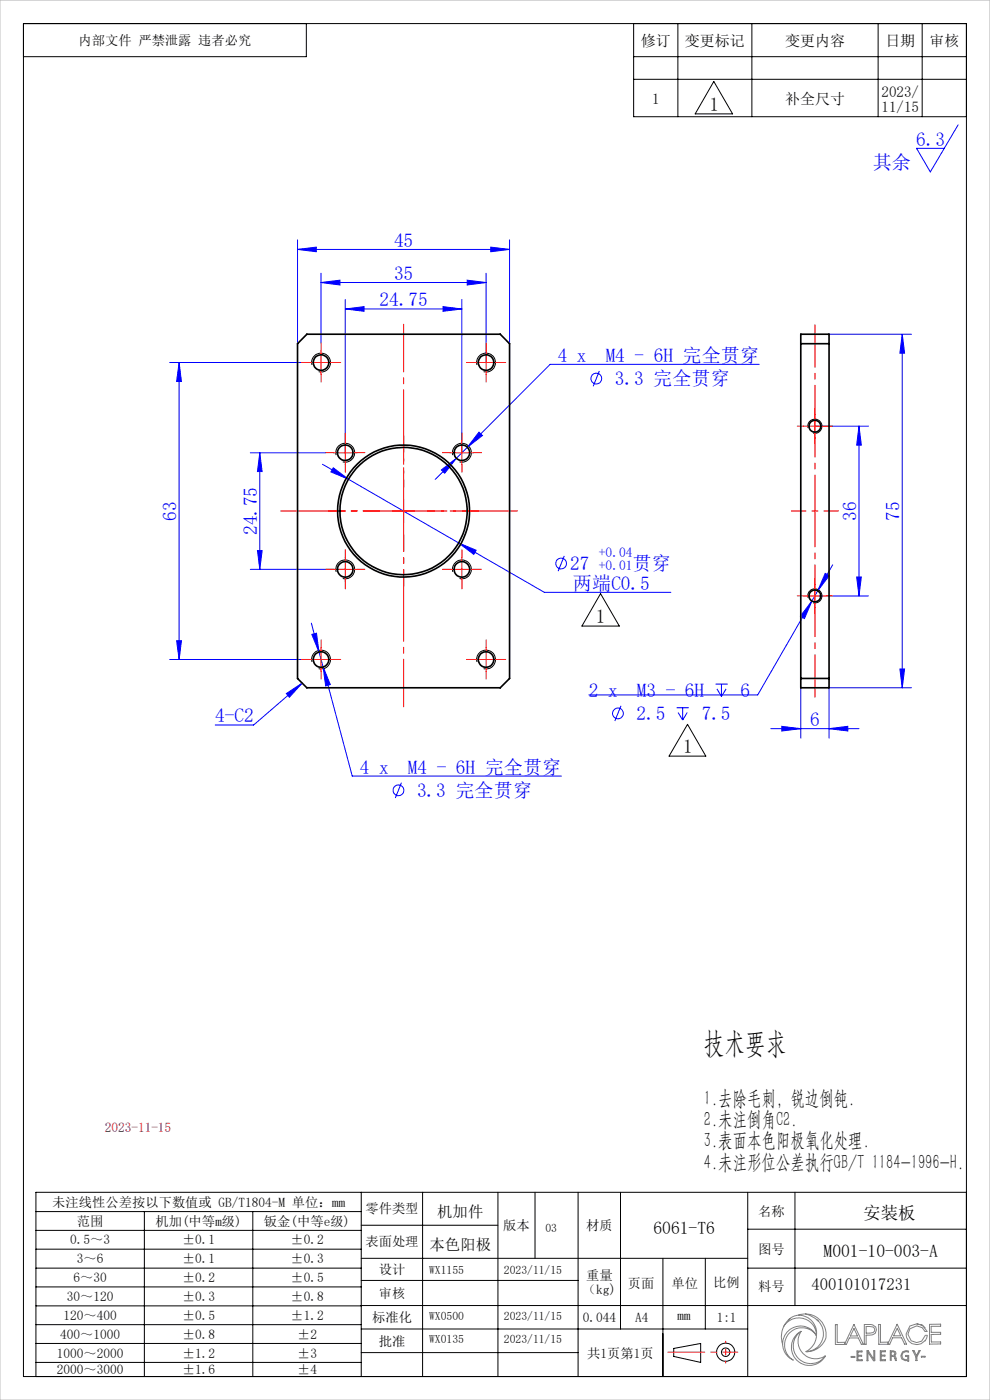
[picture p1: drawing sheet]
<svg xmlns="http://www.w3.org/2000/svg" width="210mm" height="297mm" viewBox="0 0 210 297" stroke-linecap="round" stroke-linejoin="round" font-family="sans-serif">
<g fill="none" stroke="#00f" stroke-width=".21">
<path d="M203.2 26.5l-5.9 10-2.9-5h5.9M63.1 52.9l4-.5v1zM63.1 50.9v22M63.1 52.9h45M68.1 59.9l4-.5v1.1zM68.1 58v14.8M68.1 59.9h35M99.1 59.4l4 .5-4 .6zM103.1 58v18.9M104.1 52.4l4 .5-4 .5zM108.1 50.9v22M36 76.9h32.1"/>
<path d="M38 76.9l.5 4h-1zM38 76.9v63M73.2 65.5l4-.5v1zM73.2 63.5v32.6M73.2 65.5h24.8M94 65l4 .5-4 .5zM98 63.5v32.6M127.1 78.7l-1.3 3.2M161 77.3h-44.3l-24.4 24.4M175.9 70.9h17.5M191.4 70.9l.5 4h-1zM191.4 70.9v75"/>
<path d="M53.1 96.1h16M55.1 96.1l.5 3.9h-1zM55.1 96.1v24.7M68.4 98.5l28.9 16.7M70.7 99.2l3.2 2.5-3.7-1.6zM93.6 99.7l3.2-2.5-2.5 3.2zM101.6 91.7l.7 .7-3.2 2.5zM172.9 90.4h11.3M182.2 90.4l.5 4h-1zM182.2 90.4v36M54.6 116.8h1l-.5 4zM97.3 115.2l3.7 1.5-.5 .9z"/>
<path d="M97.3 115.2l18.2 10.5h26.8M119.7 117.9l-1.3 3.3M176.6 119.8l-3.1 5.5M36 139.9h32.1M37.5 135.9h1l-.5 4zM53.1 120.8h20.1M66 132.2l1.7 6.1M66.1 134.6l1-.3 .6 4zM67.7 138.3l.8 3.2M172.2 127.5l-1.6 3.7-.8-.5zM172.2 127.5l-11.5 19.9h-35.8M172.9 126.4h11.3"/>
<path d="M173.5 125.3l-1.3 2.2M175 121.6l.9 .5-2.4 3.2zM181.7 122.4h1l-.5 4zM60.7 147.1l3.4-2.2-2.7 3zM64.1 144.9l-10.3 8.9h-8.2M68.5 141.5l1.6 3.7-1 .3zM68.5 141.5l6.2 23.1h44.4M131.7 149.7l-1.3 3.3M143.5 150.1h2.6M143.8 151.2l1 1.5M144.8 150.1v2.6M145.8 151.2l-1 1.5"/>
<path d="M151.8 145.1h2.5M152.1 146.2l.9 1.5M153 145.1v2.6M154 146.2l-1 1.5M163.5 154.6h18.7M165.8 154.1l4.1 .5-4.1 .5zM169.9 145.9v10.7M175.9 154.6l3.9-.5v1zM190.9 141.9h1l-.5 4zM193.4 145.9h-17.5v10.7M85.2 166l-1.3 3.3"/>
<circle cx="126.5" cy="80.3" r="1.15"/>
<circle cx="119" cy="119.5" r="1.14"/>
<circle cx="131.1" cy="151.3" r="1.14"/>
<circle cx="84.5" cy="167.6" r="1.14"/>
</g>
<g fill="none" stroke="#000" stroke-width=".21">
<path d="M5 5h200v287h-200zM65 5v7h-60M134.4 5v19.8h70.6M134.4 12h70.6M134.4 16.8h70.6M143.8 5v19.8M151.4 17.3l4 6.9h-7.9zM159.5 5v19.8M186.3 5v19.8M195.6 5v19.8M66.2 77.4a2 2 0 0 1 1.7-2.5 2 2 0 0 1 2.2 2.2 2 2 0 0 1-2.5 1.7M101.2 77.4a2 2 0 0 1 1.7-2.5 2 2 0 0 1 2.2 2.2 2 2 0 0 1-2.5 1.7"/>
<path d="M71.3 96.6a1.99 1.99 0 0 1 1.7-2.5 1.99 1.99 0 0 1 2.2 2.1 1.99 1.99 0 0 1-2.5 1.8M96.1 96.6a1.98 1.98 0 0 1 1.7-2.5 1.98 1.98 0 0 1 2.2 2.1 1.98 1.98 0 0 1-2.5 1.8M171.4 90.8a1.5 1.5 0 0 1 1.3-1.9 1.5 1.5 0 0 1 1.7 1.6 1.5 1.5 0 0 1-1.9 1.4M71.3 121.3a2 2 0 0 1 1.8-2.5 2 2 0 0 1 2.1 2.2 2 2 0 0 1-2.5 1.7M96.1 121.3a1.99 1.99 0 0 1 1.7-2.5 1.99 1.99 0 0 1 2.2 2.2 1.99 1.99 0 0 1-2.5 1.7M127.4 125.9l4 6.9h-8zM171.4 126.8a1.5 1.5 0 0 1 1.3-1.9 1.5 1.5 0 0 1 1.7 1.7 1.5 1.5 0 0 1-1.9 1.3M66.2 140.4a2 2 0 0 1 1.7-2.5 2 2 0 0 1 2.2 2.2 2 2 0 0 1-2.5 1.7M101.2 140.4a2 2 0 0 1 1.7-2.5 2 2 0 0 1 2.2 2.2 2 2 0 0 1-2.5 1.7M145.8 153.7l3.9 6.7h-7.8zM7.6 257h69M30.6 257v35"/>
<path d="M53.6 257v35M76.6 252.9v39M76.6 259.9h29M89.6 252.9v39M105.6 252.9v39.1M113.5 252.9v14M122.6 252.9v39M131.6 252.9v29M158.6 252.9v39M168.6 252.9v24.1M205 252.9h-197.4v39.1M7.6 269h69"/>
<path d="M7.6 261h69M7.6 265h69M7.6 273h69M7.6 277h69M76.6 271.6h46M76.6 277h128.4M76.6 266.9h82M140.6 266.9v25M149.6 266.9v15M158.6 260.8h46.4M158.6 269h46.4M7.6 281h69"/>
<path d="M7.6 285h69M7.6 289h69M76.6 281.9h82M76.6 286.9h46M142.9 286.1l5.7-1.1v4l-5.7-1.2z"/>
<circle cx="153.9" cy="286.9" r="1.92"/>
<circle cx="153.9" cy="286.9" r=".9"/>
</g>
<g fill="none" stroke="#808080" stroke-width=".21">
<path d="M167.7 279.6a5 5 0 0 0-1.7 5.6M169.3 279a4.3 4.3 0 0 1 4.6 .9 4.3 4.3 0 0 1 1 4.5 4.4 4.4 0 0 1-4 2.3M169.3 279h-.2a3.2 3.2 0 0 0-1.9 1.1M169.3 279a3.8 3.8 0 0 1 3.9 4.3M170.8 278.7a6.5 6.5 0 0 1 2.8 1.6M173.1 279.9a3.8 3.8 0 0 1 1.4 4.2 3.8 3.8 0 0 1-3.6 2.6M166.2 281.4a3.7 3.7 0 0 1 4.2-1.7 3.7 3.7 0 0 1 2.8 3.6M170 282.4a3.8 3.8 0 0 0-1 6.1 3.8 3.8 0 0 0 6.1-.9M170 282.4a3.7 3.7 0 0 0 .3 4.7 3.7 3.7 0 0 0 4.8 .5M170 282.4a3.7 3.7 0 0 0-.7 5.7 3.7 3.7 0 0 0 5.8-.5M173.2 283.3a3.7 3.7 0 0 0-5.8-.5 3.7 3.7 0 0 0 .9 5.8 3.8 3.8 0 0 1-2.3-3.4M173.2 283.3a4 4 0 0 1-2.3 3.4"/>
<path d="M173.2 283.3a3.8 3.8 0 0 0-4.3-1.9 3.8 3.8 0 0 0-2.9 3.8M179.2 285l2-4 1.9 4.2h-.4l-.6-1.4h-1.9l-.7 1.4h-2.3v-4.2h.4v3.8h1.6v.4M180.6 287.8h.7v.2h-.7zM181.2 281.8l.7 1.6h-1.5zM181.8 286.6h1v.2h-.8v.7h.8v.2h-.8v.8h.9v.2h-1.1zM183.3 281a2.79 2.79 0 0 1 2.5 .5l.1 .6a1.47 1.47 0 0 1-1.9 1.1h-.3v2h-.4zM183.7 281.4l1.5 .1a.67 .67 0 0 1 .4 .6 .67 .67 0 0 1-.4 .6l-1.5 .1zM183.9 286.6h.3l1.1 1.8v-1.8h.3v2.1h-.3l-1.2-1.9v1.9h-.2zM185.3 288.4h.1M186.7 286.6h1.1v.2h-.9v.7h.8v.2h-.8v.8l.9-.1v.3h-1.1zM188.4 285l1.9-4.1 2 4.2h-.4l-.7-1.3h-1.9l-.6 1.4h-2.3v-4.2h.4v3.8l1.6-.1v.5M188.8 288.6v-2h.6l.5 .1 .2 .4-.4 .6 .3 .3 .1 .6h-.2l-.1-.6-.4-.2h-.3v.8"/>
<path d="M189.1 286.8h.6l.1 .3-.1 .3-.6 .1zM189.8 288.2h.1M190.3 281.8l.8 1.6h-1.6zM191.5 286.8l.7-.3 .5 .1v.3l-.6-.2-.6 .4-.2 .5 .3 .7 .5 .2 .4-.1v-.6h-.4v-.3h.7v1.2h-.3v-.1l-.4 .1-.8-.4-.2-.7zM193.6 286.5h.3l.5 1.1 .5-1.1h.3l-.7 1.4v.7h-.2v-.7zM194.5 280.8l1.1 .3 .7 .6M194.5 280.8l-1.5 .5-.8 1.7a2.27 2.27 0 0 0 1.6 2.2 2.27 2.27 0 0 0 2.5-.8M194.5 280.8l1.2 .4 1 1.3h-.5l-.6-.8-1.1-.4-1.5 .6-.4 1.2 .7 1.3 1.2 .4M195.4 287.7h.8v.2h-.8zM196.2 284.5l.5-1.2h-.4l-.8 1.2-1.1 .3M197.2 280.9h2.3v.5h-2v1.2h2v.5h-2l.1 1.6h1.9v.4h-2.3z"/>
</g>
<path d="M85.6 68.8v81.2" fill="none" stroke="#f00" stroke-width=".21" stroke-dasharray="15.2 1.3 1.3 1.3" stroke-dashoffset="5.1"/>
<path d="M109.8 108.4h-50.3" fill="none" stroke="#f00" stroke-width=".21" stroke-dasharray="15.2 1.3 1.3 1.3" stroke-dashoffset="1.5"/>
<path d="M177.9 108.4h-10" fill="none" stroke="#f00" stroke-width=".21" stroke-dasharray="15.2 1.3 1.3 1.3" stroke-dashoffset="12.1"/>
<path d="M172.9 147.9v-79" fill="none" stroke="#f00" stroke-width=".21" stroke-dasharray="15.2 1.3 1.3 1.3" stroke-dashoffset="6.2"/>
<path d="M141.7 286.8h14.8" fill="none" stroke="#f00" stroke-width=".21" stroke-dasharray="15.2 1.3 1.3 1.3" stroke-dashoffset="7.4"/>
<path d="M153.9 289.2v-4.7" fill="none" stroke="#f00" stroke-width=".21" stroke-dasharray="15.2 1.3 1.3 1.3" stroke-dashoffset="14.8"/>
<path d="M0 0h210v297h-210z" fill="none" stroke="#c0c0c0" stroke-width=".21"/>
<path d="M80.6 108.4h-11M85.6 103.4v-11M85.6 113.4v11M90.6 108.4h11" fill="none" stroke="#f00" stroke-width=".21" stroke-dasharray="15.2 1.3 1.3 1.3" stroke-dashoffset="11.6"/>
<g fill="none" stroke="#f00" stroke-width=".21" stroke-dasharray="15.2 1.3 1.3 1.3">
<path d="M65.6 76.9h-1.6M68.1 74.4v-1.6M68.1 79.4v1.7M70.6 76.9h1.7M100.6 76.9h-1.6M103.1 74.4v-1.6M103.1 79.4v1.7M105.6 76.9h1.7M70.7 96h-1.6M73.2 93.5v-1.6M73.2 98.5v1.7M75.7 96h1.7"/>
<path d="M95.5 96h-1.7M98 93.5v-1.6M98 98.5v1.7M100.5 96h1.6M170.4 90.4h-1.3M172.9 87.9v-1.2M172.9 92.9v1.3M175.4 90.4h1.2M73.2 118.3v-1.7M98 118.3v-1.7M65.6 139.9h-1.6M68.1 137.4v-1.6"/>
<path d="M70.6 139.9h1.7M70.7 120.8h-1.6M73.2 123.3v1.6M75.7 120.8h1.7M95.5 120.8h-1.7M98 123.3v1.6M100.5 120.8h1.6M100.6 139.9h-1.6M103.1 137.4v-1.6M105.6 139.9h1.7M170.4 126.4h-1.3M172.9 123.9v-1.2"/>
<path d="M172.9 128.9v1.3M175.4 126.4h1.2M68.1 142.4v1.7M103.1 142.4v1.7"/>
</g>
<g fill="none" stroke="#f00" stroke-width=".21">
<path d="M65.6 76.9h5M68.1 74.4v5M100.6 76.9h5M103.1 74.4v5M70.7 96.1h5M73.2 93.6v4.9M95.5 96.1h5M98 93.6v4.9M170.4 90.4h4.9M172.9 87.9v5M73.2 118.3v5M83.1 108.4h5"/>
<path d="M85.6 105.9v5M98 118.3v5M65.6 139.9h5M68.1 137.4v5M70.7 120.8h5M95.5 120.8h5M100.6 139.9h5M103.1 137.4v5M170.4 126.4h4.9M172.9 123.9v5"/>
</g>
<g fill="#00f">
<path d="M175 121.6l-1.5 3.7 2.4-3.2zM172.2 127.5l-2.4 3.2 .8 .5zM63.1 52.9l4-.5v1zM104.1 52.4l4 .5-4 .5zM68.1 59.9l4-.5v1.1zM99.1 59.4l4 .5-4 .6zM73.2 65.5l4-.5v1zM94 65l4 .5-4 .5zM93.6 99.7l.7 .7 2.5-3.2zM101.6 91.7l-2.5 3.2 3.2-2.5zM66.1 134.6l1.6 3.7-.6-4zM68.5 141.5l.6 4 1-.3zM70.7 99.2l-.5 .9 3.7 1.6zM97.3 115.2l3.2 2.4 .5-.9zM60.7 147.1l3.4-2.2-2.7 3z"/>
<path d="M165.8 154.1l4.1 .5-4.1 .5zM175.9 154.6l3.9-.5v1z"/>
<path d="M37.5 135.9h1l-.5 4zM38 76.9l.5 4h-1z"/>
<path d="M191.4 70.9l.5 4h-1zM190.9 141.9h1l-.5 4zM182.2 90.4l.5 4h-1zM181.7 122.4h1l-.5 4zM55.1 96.1l.5 3.9h-1zM54.6 116.8h1l-.5 4z"/>
</g>
<g fill="none" stroke="#000" stroke-width=".35">
<path d="M65.1 70.9h41l2 2v71l-2 2h-41l-2-2v-71zM169.9 70.9h6v75h-6zM169.9 72.9h6M169.9 143.9h6"/>
<circle cx="68.1" cy="76.9" r="1.65"/>
<circle cx="103.1" cy="76.9" r="1.65"/>
<circle cx="73.2" cy="96" r="1.65"/>
<circle cx="98" cy="96" r="1.65"/>
<circle cx="172.8" cy="90.4" r="1.25"/>
<circle cx="85.6" cy="108.4" r="14"/>
<circle cx="85.6" cy="108.4" r="13.5"/>
<circle cx="68.1" cy="139.9" r="1.65"/>
<circle cx="73.2" cy="120.8" r="1.65"/>
<circle cx="98" cy="120.8" r="1.65"/>
<circle cx="103.1" cy="139.9" r="1.65"/>
<circle cx="172.8" cy="126.4" r="1.26"/>
</g>
<text font-size="6.3" x="149.3" y="223.3">技术要求</text>
<g font-size="4.4">
<text x="149.3" y="234.4">1.去除毛刺，锐边倒钝.</text>
<text x="149.3" y="238.9">2.未注倒角C2.</text>
<text x="149.3" y="243.4">3.表面本色阳极氧化处理.</text>
<text x="149.3" y="247.9">4.未注形位公差执行GB/T 1184-1996-H.</text>
</g>
<g font-size="4.1">
<text x="150.5" y="23.5">1</text>
<text x="126.4" y="132.2">1</text>
<text x="144.9" y="159.7">1</text>
</g>
<g font-size="4.1" fill="#00f">
<text x="185.1" y="35.9">其余</text>
<text x="194.4" y="30.9">6.3</text>
<text x="83.6" y="52.3">45</text>
<text x="83.6" y="59.4">35</text>
<text x="80.5" y="65">24.75</text>
<text x="118.3" y="76.8">4 x</text>
<text x="128.5" y="76.8">M4 - 6H 完全贯穿</text>
<text x="130.4" y="81.8">3.3 完全贯穿</text>
<text x="37.4" y="110.4" transform="rotate(-90 37.4 110.4)">63</text>
<text x="54.5" y="113.5" transform="rotate(-90 54.5 113.5)">24.75</text>
<text x="181.7" y="110.4" transform="rotate(-90 181.7 110.4)">36</text>
<text x="190.8" y="110.4" transform="rotate(-90 190.8 110.4)">75</text>
<text x="120.9" y="121">27</text>
<text x="121.5" y="125.1">两端C0.5</text>
<text x="134.2" y="121">贯穿</text>
<text x="124.9" y="147.8">2 x</text>
<text x="135.1" y="147.8">M3 - 6H</text>
<text x="157.1" y="147.8">6</text>
<text x="45.7" y="153.2">4-C2</text>
<text x="135" y="152.8">2.5</text>
<text x="148.9" y="152.8">7.5</text>
<text x="171.8" y="154">6</text>
<text x="76.3" y="164.1">4 x</text>
<text x="86.5" y="164.1">M4 - 6H 完全贯穿</text>
<text x="88.5" y="169.1">3.3 完全贯穿</text>
</g>
<g font-size="3.7">
<text x="138.6" y="261.7">6061-T6</text>
<text x="183.1" y="258.7">安装板</text>
<text x="174.7" y="266.7">M001-10-003-A</text>
</g>
<text font-size="3.5" x="172.2" y="273.6">400101017231</text>
<g font-size="3.3">
<text x="92.8" y="258.1">机加件</text>
<text x="91.1" y="265.1">本色阳极</text>
</g>
<g font-size="3.2">
<text x="135.9" y="9.8">修订</text>
<text x="145.3" y="9.8">变更标记</text>
<text x="166.5" y="9.8">变更内容</text>
<text x="187.8" y="9.8">日期</text>
<text x="197.2" y="9.8">审核</text>
<text x="138.3" y="22.1">1</text>
<text x="166.5" y="22.1">补全尺寸</text>
<text x="187" y="20.5">2023/</text>
<text x="187" y="23.7">11/15</text>
</g>
<g font-size="2.9" fill="#00f">
<text x="127" y="118.1">+0.04</text>
<text x="127" y="121">+0.01</text>
</g>
<g font-size="2.8">
<text x="16.7" y="9.6">内部文件 严禁泄露 违者必究</text>
<text x="11.1" y="256">未注线性公差按以下数值或 GB/T1804-M 单位：mm</text>
<text x="77.5" y="257.4">零件类型</text>
<text x="160.8" y="257.9">名称</text>
<text x="16.3" y="260">范围</text>
<text x="33" y="260">机加(中等m级)</text>
<text x="56" y="260">钣金(中等e级)</text>
<text x="106.7" y="261">版本</text>
<text x="124.3" y="261">材质</text>
<text x="14.9" y="264">0.5～3</text>
<text x="16.3" y="268">3～6</text>
<text x="38.6" y="264">±0.1</text>
<text x="38.6" y="268">±0.1</text>
<text x="61.6" y="264">±0.2</text>
<text x="61.6" y="268">±0.3</text>
<text x="77.5" y="264.4">表面处理</text>
<text x="160.8" y="265.9">图号</text>
<text x="15.6" y="272">6～30</text>
<text x="38.6" y="272">±0.2</text>
<text x="61.6" y="272">±0.5</text>
<text x="80.3" y="275.3">审核</text>
<text x="80.3" y="270.3">设计</text>
<text x="123.6" y="274.4">（kg)</text>
<text x="124.3" y="271.6">重量</text>
<text x="133.2" y="273.2">页面</text>
<text x="142.4" y="273.2">单位</text>
<text x="151.3" y="273.1">比例</text>
<text x="160.8" y="273.9">料号</text>
<text x="13.5" y="280">120～400</text>
<text x="14.2" y="276">30～120</text>
<text x="38.6" y="276">±0.3</text>
<text x="38.6" y="280">±0.5</text>
<text x="61.6" y="280">±1.2</text>
<text x="61.6" y="276">±0.8</text>
<text x="78.9" y="280.4">标准化</text>
<text x="123.6" y="280.4">0.044</text>
<text x="134.7" y="280.4">A4</text>
<text x="143.6" y="280.1">mm</text>
<text x="152" y="280.4">1:1</text>
<text x="12.8" y="284">400～1000</text>
<text x="38.6" y="284">±0.8</text>
<text x="63" y="284">±2</text>
<text x="80.3" y="285.4">批准</text>
<text x="12.1" y="291.5">2000～3000</text>
<text x="12.1" y="288">1000～2000</text>
<text x="38.6" y="288">±1.2</text>
<text x="38.6" y="291.5">±1.6</text>
<text x="63" y="291.5">±4</text>
<text x="63" y="288">±3</text>
<text x="124.6" y="288">共1页第1页</text>
</g>
<text font-size="2.8" fill="#8b0000" x="22.2" y="240.2">2023-11-15</text>
<g font-size="2.5">
<text x="115.7" y="261.4">03</text>
<text x="91" y="270.2">WX1155</text>
<text x="106.9" y="270.2">2023/11/15</text>
<text x="91" y="280.1">WX0500</text>
<text x="106.9" y="280.1">2023/11/15</text>
<text x="91" y="285">WX0135</text>
<text x="106.9" y="285">2023/11/15</text>
</g>
</svg>
